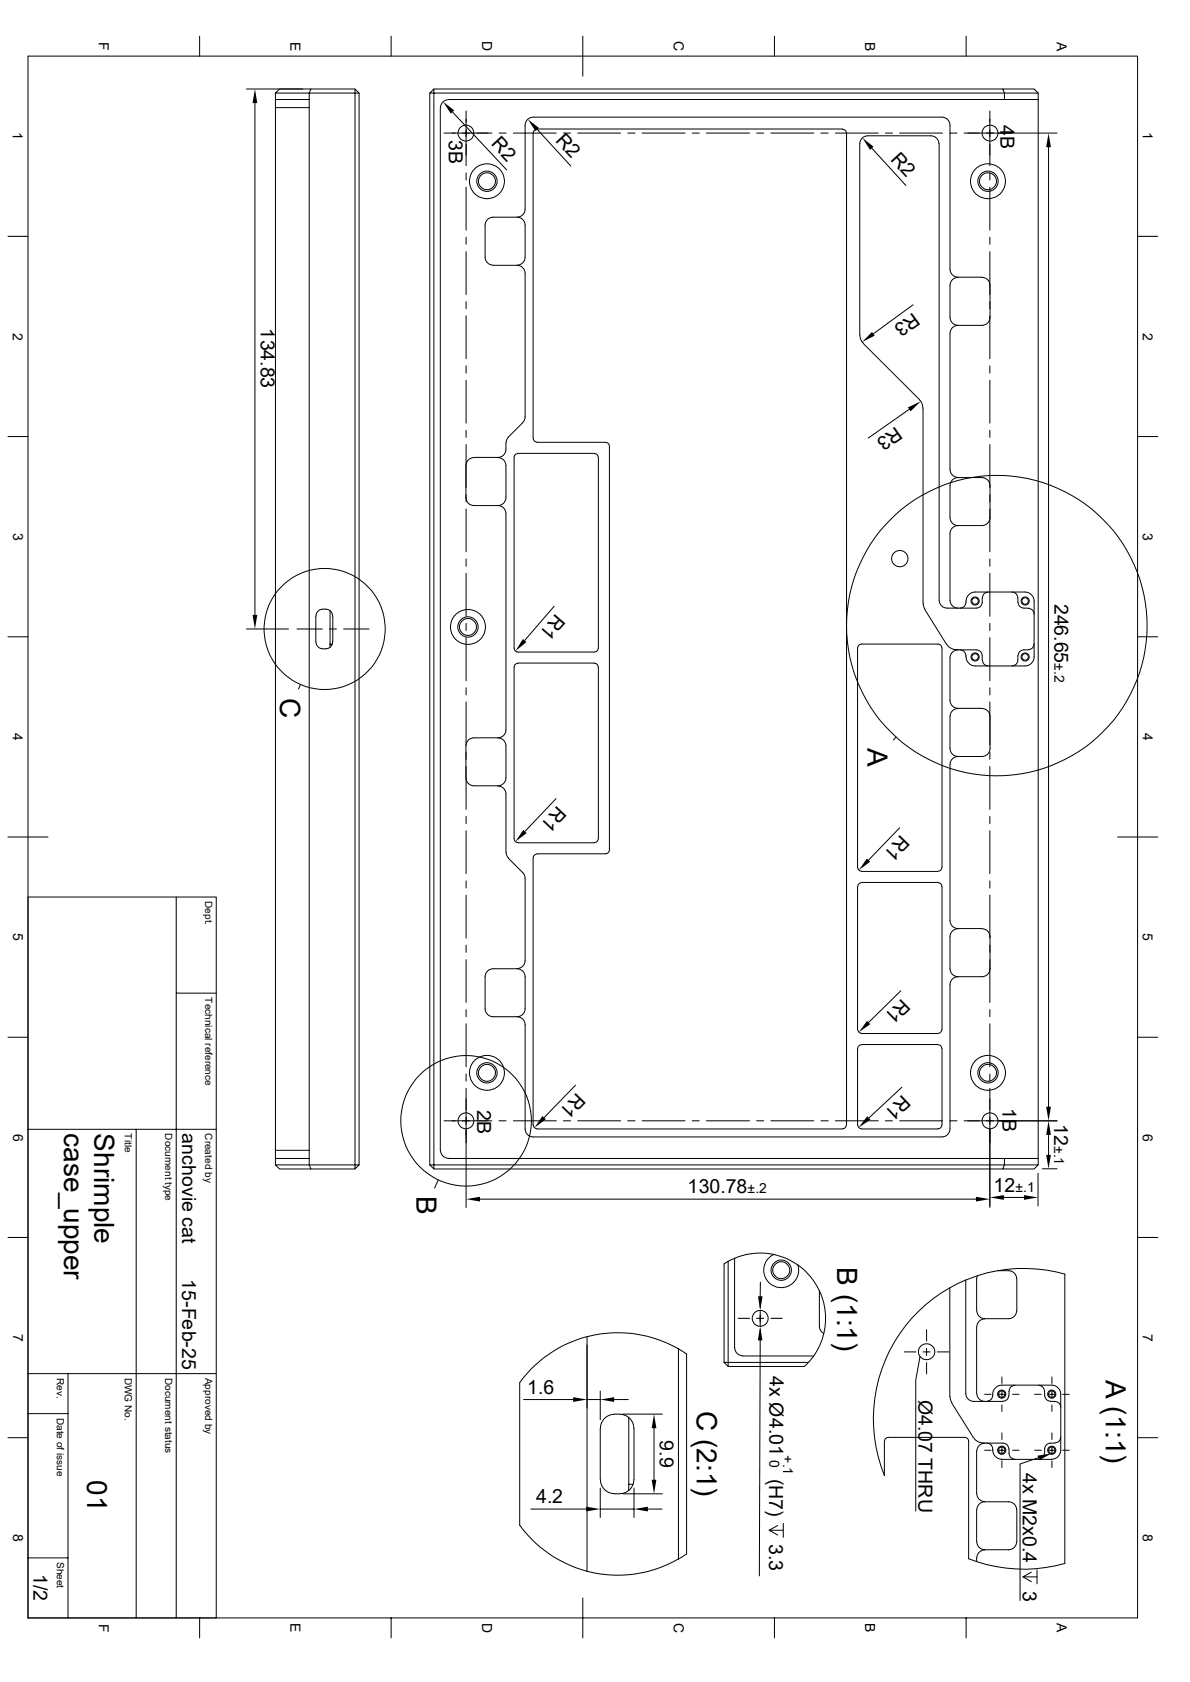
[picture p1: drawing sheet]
<svg xmlns="http://www.w3.org/2000/svg" width="297mm" height="420mm" viewBox="0 0 297 420" stroke-linecap="round" stroke-linejoin="round" font-family="sans-serif">
<g fill="none" stroke="#000" stroke-width=".25">
<path d="M7 14h276.9v390h-276.9zM49.8 9v5M97.6 9v5M145.5 9v10M193.3 9v5M241.1 9v5M61.5 22.2h14M63.6 25.7v127.8M68.7 23.2l1.1-1h7.8l-.4 1zM68.7 24.8v2.1M68.7 23.2v1.6h8.5M68.7 26.9h8.5"/>
<path d="M68.7 26.9v260.3M77.6 22.2h11M88.6 22.2l1 1h-1zM89.6 23.2v267.7M107.3 23.2l1-1v1zM107.3 23.2v267.7M108.3 22.2h142M109.9 26.9v260.3M111.9 24.9a2.02 2.02 0 0 0-2 2M111.9 24.8h138.8v-1.6h-142.4v267.7h142.4v-1.6h8.4v1.6M112.9 28l13.5 14.4M116.3 27.7v13.7"/>
<path d="M122.8 33.2h-12M124.5 33.2h1.8M128.1 33.2h10.8M133.1 33.2v76.2M134.1 32.3l-.9 .4-.1 .5M134.1 32.2h76.2M134.1 32.3l8.4 9.2M140.6 33.2h1.8M144.2 33.2h10.7M156.7 33.2h1.8M160.3 33.2h10.7M172.8 33.2h1.7"/>
<path d="M176.3 33.2h10.8M188.8 33.2h1.8M192.4 33.2h10.7M204.9 33.2h1.8M208.5 33.2h10.7M210.3 32.3l.6 .3 .3 .6M211.3 33.2v247.7M217.6 37l8.5 9.3M221 33.2h1.8M224.5 33.2h10.7M234.4 35.9a2.02 2.02 0 0 0-2-2h-15.8a2.02 2.02 0 0 0-2 2v47.8M234.4 35.9v114a2.02 2.02 0 0 0 2 1.9h7.3a1.45 1.45 0 0 0 1.5-1.4v-1.1"/>
<path d="M237.1 33.2h1.7M240.6 33.2h23.2M247.1 27.7v13.7M250.3 22.2h7.8l1 1h-8.4zM250.7 24.8h8.4M259.1 23.2v266.1M261.7 36.7v239.7M2 59h5M116.3 43.2v1.8M116.3 46.7v10.7M116.3 59.2v1.8M129.1 54.2a2.02 2.02 0 0 1 2 2v8a2.02 2.02 0 0 1-2 2"/>
<path d="M129.1 54.2h-6a2.02 2.02 0 0 0-2 2v8a2.02 2.02 0 0 0 2 2M129.1 54.2a2.02 2.02 0 0 0 2-2v-21a2.02 2.02 0 0 1 2-1.9h102a2.02 2.02 0 0 1 2 1.9v36a2.02 2.02 0 0 0 2 2h6M247.1 43.2v1.8M247.1 46.7v10.7M247.1 59.2v1.8M283.9 59h5.1M116.3 62.8v10.7M116.3 75.3v1.8M116.3 78.9v10.7M123.1 66.3h6a2.02 2.02 0 0 1 2 1.9v35.9l-.4 1.1-3.8 3.9M227.9 76.1l-9.9 7.3M239.1 69.3a2.02 2.02 0 0 0-2 1.9v8a2.02 2.02 0 0 0 2 2"/>
<path d="M245.1 69.3a2.02 2.02 0 0 1 2 1.9v8a2.02 2.02 0 0 1-2 2h-6M247.1 62.8v10.7M247.1 75.3v1.8M247.1 78.9v10.7M116.3 91.4v1.8M116.3 95v10.7M214.6 83.7l.2 1.1 .7 .9M215.5 85.8l14 14M229.4 99.8l.7 1 .2 1.1M239.1 81.2a2.02 2.02 0 0 0-2 2v34a2.02 2.02 0 0 0 2 2M247.1 91.4v1.8M247.1 95v10.7"/>
<path d="M2 109h5M116.3 107.4v1.8M116.3 111v14.3M118.3 114.3a2.02 2.02 0 0 0-2 1.9M124.3 114.3a2.02 2.02 0 0 1 2 1.9v8a2.02 2.02 0 0 1-2 2M126.9 109.1l-.2 .3a4.1 4.1 0 0 0-.4 2.8 2.02 2.02 0 0 1-2 2h-6M129.3 113.2l-.7 .3-.3 .7v47.6l.1 .5 .4 .4 .5 .1h19l.5-.1 .5-.9M129.3 113.2h19M133.1 109.4l.3 .7 .7 .3M134.1 110.4h17l.5 .2 .5 .6v101l-.3 .7-.7 .3h-17l-.9 .5-.1 .5M148.3 113.2l.5 .2 .4 .3 .1 .5M149.4 114.2v47.6"/>
<path d="M226.9 102.2l-10.2 7.2M230.4 101.9v48.7M239.1 119.3h6a2.02 2.02 0 0 1 2 1.9v8a2.02 2.02 0 0 1-2 2h-6M239.1 119.3a2.02 2.02 0 0 0-2 1.9v8a2.02 2.02 0 0 0 2 2M247.1 107.4v1.8M247.1 111v10.8M283.9 109h5.1M116.3 124.2a2.02 2.02 0 0 0 2 2h6M116.3 127.1v10.7M116.3 139.6v1.8M124.3 126.2a2.02 2.02 0 0 1 2 2v54a2.02 2.02 0 0 1-2 2M239.1 131.2a2.02 2.02 0 0 0-2 2v16.7a2.02 2.02 0 0 0 2 1.9"/>
<path d="M247.1 123.5v1.8M247.1 127.1v10.7M247.1 139.6v1.8M2 159h5M61.5 157.1h10.5M74.1 157.1h6.3M78.8 153.8v6.5M82.2 157.1h1.8M82.4 152.5v8.4M83 153.8a2.1 2.1 0 0 0-2.1-1.7 2.1 2.1 0 0 0-2 1.7M83.1 153.8v6.5M85.8 157.1h6.3"/>
<path d="M116.3 143.2v10.7M116.3 155.7v1.7M116.3 159.2v10.8M138.3 151.4l-7.4 8.5M230.4 150.6l.5 1.6M230.8 152.2l5.4 8.7M239.6 151.8a1.49 1.49 0 0 0 1.5-1.7 2.4 2.4 0 0 1 2.3-2.3h12.5a2.32 2.32 0 0 1 2.2 2.3v13.9a2.32 2.32 0 0 1-2.2 2.3h-12.5a2.51 2.51 0 0 1-2.4-2.9l-.3-.7-1.1-.4M246.7 147.8a1.45 1.45 0 0 0-1.5 1.5M247.1 143.2v10.7M247.1 155.7v1.7M247.1 159.2v10.8M252.6 147.8a1.45 1.45 0 0 1 1.4 1.5v1.1"/>
<path d="M254.1 150.4a1.45 1.45 0 0 0 1.5 1.4h1a1.52 1.52 0 0 1 1.5 1.6M283.9 159h5.1M75 170.9l-.5 1.1M82.4 160.9v.7M82.4 160.9h.5M83 160.3a2.1 2.1 0 0 1-2.1 1.7 2.1 2.1 0 0 1-2-1.7M116.3 171.7v1.8M116.3 175.3v10.7M129.3 165.6l-.7 .3-.3 .7v42.8l.3 .7 .7 .3M129.3 165.6h19M148.3 165.6l.7 .3 .3 .7M149.4 166.6v42.8"/>
<path d="M214 161.8v54.8M214.1 161.8l.1-.5 .9-.5h19l.5 .2 .3 .3 .2 .5M235.1 161.8v54.8M236.3 160.8a2.95 2.95 0 0 0 2.5 1.4l4.9 .1a1.45 1.45 0 0 1 1.5 1.4v1.1M239.1 176.9h6a2.02 2.02 0 0 1 2 2v8a2.02 2.02 0 0 1-2 2h-6M239.1 162.3a2.02 2.02 0 0 0-2 2v10.6a2.02 2.02 0 0 0 2 2M239.1 176.9a2.02 2.02 0 0 0-2 2v8a2.02 2.02 0 0 0 2 2M245.2 164.8a1.45 1.45 0 0 0 1.5 1.5M247.1 171.7v1.8M247.1 175.3v10.7M254 163.7v1.1a1.45 1.45 0 0 1-1.4 1.5M258.1 160.7a1.45 1.45 0 0 1-1.5 1.5l-1 .1a1.45 1.45 0 0 0-1.5 1.4"/>
<path d="M116.3 194.2a2.02 2.02 0 0 0 2 2h6M124.3 196.3a2.02 2.02 0 0 1 2 1.9v14.7l.2 .7 .4 .6M124.3 184.2a2.02 2.02 0 0 1 2 2v8a2.02 2.02 0 0 1-2 2M124.3 184.2h-6a2.02 2.02 0 0 0-2 2v15.9M138.8 199.4l-7.8 8.2M223.6 184.1l-.6 .7M239.1 188.9a2.02 2.02 0 0 0-2 2v39a2.02 2.02 0 0 0 2 2h6M247.1 187.8v1.8M247.1 191.4v10.7M2 209h10M116.3 203.9v1.8M116.3 207.4v10.7"/>
<path d="M116.3 220v1.7M126.9 214.3l3.6 3.6 .5 1 .1 21a2.02 2.02 0 0 1-2 2M129.3 210.4h19M133.1 214.2v66.7M149.3 209.4l-.3 .7-.7 .3M214.1 216.6l.3 .7 .7 .3h19l.7-.3 .3-.7M224.6 206.7l-7.9 8.1M247.1 203.9v1.8M247.1 207.4v10.7M247.1 220v1.7M278.9 209h10.1M7 224h47v180"/>
<path d="M44 224v180M116.3 223.5v10.7M116.3 236v1.8M116.3 239.6v10.7M214 221.4v35.6M215.1 220.4l-.9 .5-.1 .5M215.1 220.3h19M234.1 220.4l.5 .1 .3 .4 .2 .5M235.1 221.4v35.6M239.1 231.9a2.02 2.02 0 0 0-2 2v8a2.02 2.02 0 0 0 2 2M245.1 231.9a2.02 2.02 0 0 1 2 2v8a2.02 2.02 0 0 1-2 2h-6M247.1 223.5v10.7"/>
<path d="M247.1 236v1.8M247.1 239.6v10.7M2 259h5M44 248h10M116.3 252.1v1.8M116.3 255.7v10.7M121.7 242.5l.6-.4 .8-.2h6a2.02 2.02 0 0 1 2 2v8a2.02 2.02 0 0 1-2 2h-6a2.02 2.02 0 0 1-2-2v-8l.1-.8zM214.1 257l.3 .7 .7 .3M215.1 258.1h19M224.8 247.4l-8 7.9M235.1 257l-.3 .7-.7 .3M239.1 243.9a2.02 2.02 0 0 0-2 2v36a2.02 2.02 0 0 1-2 2h-102a2.02 2.02 0 0 1-2-2v-26a2.02 2.02 0 0 0-2-2"/>
<path d="M247.1 252.1v1.8M247.1 255.7v10.7M283.9 259h5.1M116.3 271.7v29.8M116.3 268.2v1.8M122.8 279.9h-12M124.5 279.9h1.8M128.1 279.9h10.8M140.6 279.9h1.8M143.6 271l-7.8 8.1M144.2 279.9h10.7M156.7 279.9h1.8"/>
<path d="M160.3 279.9h10.7M172.8 279.9h1.7M176.3 279.9h10.8M188.8 279.9h1.8M192.4 279.9h10.7M204.9 279.9h1.8M208.5 279.9h10.7M214 261.8v19.1M215.1 260.9l-.7 .3-.3 .6M215.1 260.8h19M221 279.9h1.8M224.5 279.9h10.7"/>
<path d="M225.1 271.5l-8.2 7.6M234.1 260.9l.7 .3 .3 .6M235.1 261.8v19.1M237.1 279.9h1.7M240.6 279.9h23.2M247.1 271.7v29.8M247.1 268.2v1.8M7 282h47M34 282v122M68.7 290.9h8.5l.4 1h-7.8zM68.7 287.2v2.1M68.7 287.2h8.5"/>
<path d="M77.2 289.3v-266.1h11.4v267.7h-11.4v-1.6h-8.5v1.6M77.6 291.9h11M88.6 290.9h1l-1 1zM107.3 290.9h1v1zM108.3 291.9h142M109.4 294.6l-.9 2.1M109.9 287.2a2.02 2.02 0 0 0 2 2M111.9 289.3h138.8M119.8 299.4h123.8M133.1 280.9l.3 .7 .7 .3M134.1 281.9h76.2M211.2 280.9l-.4 .8-.5 .2"/>
<path d="M214.1 280.9l.3 .7 .7 .3M215.1 281.9h19M235.1 280.9l-.3 .7-.7 .3M250.6 299h5M250.7 290.9h8.4l-1 1h-7.8zM259.1 292.9v8.2M260.2 291.8h3.6M261.7 283.4v5M2 309h5M180.7 315.6v24.6M181.7 315a16.3 16.3 0 0 1 22.8 7.2M181.7 315l-.9 .6"/>
<path d="M181.7 315v25.2h-1l1 1M183.3 314.2v22.3M193.1 313.2a4.3 4.3 0 0 0-2.1 5.6 4.3 4.3 0 0 0 5.4 2.4 4.3 4.3 0 0 0 2.7-5.3M241 319.6v28.3a2.02 2.02 0 0 0 2 2h2.8M249 317.3h2.8a2.1 2.1 0 0 1 2 2l-.1 8a2.02 2.02 0 0 1-1.9 2h-6a2.1 2.1 0 0 1-2-2l.1-8.7M283.9 309h5.1M146.6 333.8a30.4 30.4 0 0 1 22.8 3M169.3 336.8l2.1 1.3-.1 49.9-2 1.3zM183.4 336.5a2.02 2.02 0 0 0 2 2l17.7 .1M184.2 329.2h2.9M188.8 329.2h1.8M189.7 331.9l-.2 61.6"/>
<path d="M189.7 327.2v4M189.8 320.2l-.1 6.3M192.4 329.2h2.8M205.6 333l-.8-.8-.3-1v-9a16.3 16.3 0 0 1-2.7 18h-20.1v1M225.7 337.6h2.9M229.6 338.8l-1 5.8v32.7M230.4 337.6h1.8M231.3 332v2.9M231.3 336.7v1.8M233.9 337.6h2.9M237.1 321.6v27.1M245.8 329.3a2.02 2.02 0 0 0-2 2v16.6a2.1 2.1 0 0 0 2 2"/>
<path d="M2 359h5M7 353h10M7 343h47M17 343v61M130.7 349.5h12.3M146.5 349.5h3.3M149.8 347.3v7.2M149.8 356.6v12.9M153.3 349.5h3.5M153.3 353.1h1.4M153.3 353.1a3.5 3.5 0 0 0-3.4 3.5M154.7 353.1a3.5 3.5 0 0 1 3.5 3.5"/>
<path d="M155.4 353.1h9.9M156.9 353.9v16.7M158.2 356.6v12.9M163.2 356.6v12.9M201.8 340.2l-1 1h-19.1M220.7 359.9v8.5a37.5 37.5 0 0 1 6.8-39.2 37.5 37.5 0 0 1 38.3-11.1v72.3a37.8 37.8 0 0 1-24-1.2v-29.3l-.2-.5-.3-.4-.5-.1h-19.1l-.8 .5-.1 .5M231.3 340.2v2.9M237.1 348.7l.5 1.6M237.5 350.3l5.4 8.6M243 358.9a2.95 2.95 0 0 0 2.4 1.4M245.7 348.1h1.7M245.8 349.9h4.5"/>
<path d="M246.3 349.9a1.74 1.74 0 0 0 1.5-2.2l.7-1.2 1.1-.6h12.9a2.32 2.32 0 0 1 2.3 2.2v14a2.32 2.32 0 0 1-2.3 2.3M249.2 348.1h1.8M250.1 343.8v1.6M250.1 347.2v1.8M250.1 350.8v1.6M250.1 357.8v1.7M251.8 348.4a1.45 1.45 0 0 1-1.5 1.5M252.7 348.1h1.6M253.3 345.9a1.45 1.45 0 0 0-1.5 1.5v1M258.2 348.1h1.7M259.2 345.9a1.45 1.45 0 0 1 1.5 1.5M260.7 347.4v1a1.45 1.45 0 0 0 1.5 1.5"/>
<path d="M261.7 348.1h1.7M262.2 349.9h1.1a1.45 1.45 0 0 1 1.5 1.5M262.6 343.8v1.6M262.6 347.2v1.8M262.6 350.8v1.6M262.6 357.8v1.7M264.8 358.8a1.45 1.45 0 0 1-1.5 1.5M265.2 348.1h1.7M283.9 359h5.1M132.5 376.8h13.8M149.8 371.6v7.3M149.8 376.8h8.4"/>
<path d="M149.9 369.5a3.5 3.5 0 0 0 3.4 3.5M153.3 373h1.4M155.4 373h9.9M156.9 370.6v1.6M156.9 370.6h1.1M158.2 369.5a3.5 3.5 0 0 1-3.5 3.5M158.2 371.6v7.3M161.7 376.8h3.5M244.4 375.6l.6-.4 .8-.2h6a2.02 2.02 0 0 1 1.9 2l.1 8a2.1 2.1 0 0 1-2 2h-6a2.02 2.02 0 0 1-2-2v-8zM245.4 360.3h4.9a1.45 1.45 0 0 1 1.5 1.5M245.7 362.1h1.7M245.8 360.3a2.02 2.02 0 0 0-2 2v10.7a2.1 2.1 0 0 0 2 1.9"/>
<path d="M246.3 360.3a1.74 1.74 0 0 1 1.5 2.2l.4 .8 .6 .7 1.2 .4M249.2 362.1h1.8M250 364.4h12.5M250.1 361.2v1.8M250.1 364.8v1.6M251.8 361.8v1.1a1.45 1.45 0 0 0 1.5 1.5M252.7 362.1h1.6M258.2 362.1h1.7M259.1 364l-4.5 1.5v34.1M260.7 362.9a1.45 1.45 0 0 1-1.5 1.5M261.7 362.1h1.7M262.6 361.2v1.8"/>
<path d="M262.6 364.8v1.6M263.3 360.3h-1.1a1.45 1.45 0 0 0-1.5 1.5v1.1M265.2 362.1h1.7M7 389h10M129.7 380.9l.1-35.7a30.5 30.5 0 0 1 16.7-11.4v58.5a30.1 30.1 0 0 0 22.8-3M129.8 380.9a30.2 30.2 0 0 0 16.8 11.4M145.5 399v10M192 382.1l2.1 1.2M194.1 380.9l-2.1 1.2h3.5M195.5 380.4v3.5M245.8 387a2.27 2.27 0 0 0-2 2.9M255.3 393.7l2.1 1.2"/>
<path d="M257.4 392.6l-2.1 1.1h3.5M258.8 392v3.5M49.8 404v5M97.6 404v5M193.3 404v5M241.1 404v5"/>
<circle cx="116.3" cy="33.2" r="1.98"/>
<circle cx="247.1" cy="33.2" r="1.98"/>
<circle cx="121.5" cy="45.3" r="2.53"/>
<circle cx="121.5" cy="45.3" r="4.4"/>
<circle cx="121.5" cy="45.3" r="2.11"/>
<circle cx="246.6" cy="45.3" r="2.53"/>
<circle cx="246.6" cy="45.3" r="4.4"/>
<circle cx="246.6" cy="45.3" r="2.11"/>
<circle cx="224.6" cy="139.5" r="2.04"/>
<circle cx="81" cy="157.1" r="15.1"/>
<circle cx="116.8" cy="156.6" r="2.53"/>
<circle cx="116.8" cy="156.5" r="4.4"/>
<circle cx="116.8" cy="156.6" r="2.11"/>
<circle cx="243.4" cy="150.1" r=".8"/>
<circle cx="243.4" cy="150.1" r="1.02"/>
<circle cx="248.8" cy="156.2" r="37.5"/>
<circle cx="255.9" cy="150.1" r=".8"/>
<circle cx="255.9" cy="150.1" r="1.02"/>
<circle cx="243.4" cy="164" r=".8"/>
<circle cx="243.4" cy="164" r="1.02"/>
<circle cx="255.9" cy="164" r=".8"/>
<circle cx="255.9" cy="164" r="1.02"/>
<circle cx="116.3" cy="279.9" r="1.98"/>
<circle cx="116.3" cy="279.9" r="16.3"/>
<circle cx="121.5" cy="267.9" r="2.53"/>
<circle cx="121.5" cy="267.9" r="4.4"/>
<circle cx="121.5" cy="267.9" r="2.11"/>
<circle cx="246.6" cy="267.9" r="2.53"/>
<circle cx="246.6" cy="267.9" r="2.11"/>
<circle cx="246.6" cy="267.9" r="4.4"/>
<circle cx="247.1" cy="279.9" r="1.98"/>
<circle cx="195" cy="317.2" r="2.53"/>
<circle cx="195" cy="317.2" r="2.11"/>
<circle cx="189.7" cy="329.2" r="1.98"/>
<circle cx="231.3" cy="337.5" r="2.03"/>
<circle cx="250" cy="348.1" r=".8"/>
<circle cx="250" cy="348.1" r="1.02"/>
<circle cx="262.5" cy="348.1" r=".8"/>
<circle cx="262.5" cy="348.1" r="1.02"/>
<circle cx="250" cy="362.1" r=".8"/>
<circle cx="250" cy="362.1" r="1.02"/>
<circle cx="262.5" cy="362.1" r=".8"/>
<circle cx="262.5" cy="362.1" r="1.02"/>
</g>
<g fill="#000">
<path d="M63.6 22.2l.6 3.5h-1.2zM110.6 25.4l2.8 2.2-.9 .8zM131.7 29.8l2.8 2.2-.9 .7zM215.2 34.4l2.8 2.2-.8 .8zM261.7 33.2l.6 3.5h-1.2zM217.6 82.9l.7 .9-3.2 1.6zM226.6 101.7l3.2-1.5-2.5 2.5zM63 153.5h1.2l-.6 3.6zM130.5 159.6l.9 .7-2.7 2.3zM130.6 207.2l.8 .8-2.8 2.2zM216.4 214.4l.8 .8-2.9 2.1zM216.4 254.9l.8 .8-2.9 2.1z"/>
<path d="M135.4 278.7l.8 .8-2.8 2.1zM216.5 278.7l.8 .9-3 2zM261.1 276.4h1.2l-.6 3.5zM116.3 299.4l3.5-.6v1.2zM243.6 298.8l3.5 .6-3.5 .6zM247.1 299l3.5-.6v1.2zM255.6 298.4l3.5 .6-3.5 .6zM261.1 288.4h1.2l-.6 3.4zM261.7 279.9l.6 3.5h-1.2zM189.7 331.2l.6 3.5h-1.2zM189.2 323.7h1.1l-.6 3.5zM143 348.9l3.5 .6-3.5 .6z"/>
<path d="M149.8 349.5l3.5-.6v1.2zM163.2 353.1l.6 3.5h-1.2zM146.3 376.2l3.5 .6-3.5 .6zM158.2 376.8l3.5-.6v1.2zM162.6 369.5h1.2l-.6 3.5zM259 363.5l3.5-.6-3.2 1.7z"/>
</g>
<g font-size="7">
<text x="69.9" y="174.3" transform="rotate(90 69.9 174.3)">C</text>
<text x="216.5" y="186.9" transform="rotate(90 216.5 186.9)">A</text>
<text x="16" y="283" transform="rotate(90 16 283)">case_upper</text>
<text x="23.5" y="283" transform="rotate(90 23.5 283)">Shrimple</text>
<text x="103.9" y="298.7" transform="rotate(90 103.9 298.7)">B</text>
<text x="209" y="316.4" transform="rotate(90 209 316.4)">B (1:1)</text>
<text x="276" y="344.5" transform="rotate(90 276 344.5)">A (1:1)</text>
<text x="173.9" y="352.3" transform="rotate(90 173.9 352.3)">C (2:1)</text>
<text x="21.7" y="369.6" transform="rotate(90 21.7 369.6)">01</text>
</g>
<g font-size="4.9">
<text x="112" y="34.9" transform="rotate(90 112 34.9)">3B</text>
<text x="138.5" y="35.1" transform="rotate(47 138.5 35.1)">R2</text>
<text x="249.7" y="31.3" transform="rotate(90 249.7 31.3)">4B</text>
<text x="122.4" y="36.1" transform="rotate(47 122.4 36.1)">R2</text>
<text x="222.1" y="39.9" transform="rotate(48 222.1 39.9)">R2</text>
<text x="227.9" y="77.9" transform="rotate(144 227.9 77.9)">R3</text>
<text x="65.1" y="82" transform="rotate(90 65.1 82)">134.83</text>
<text x="223.6" y="106.3" transform="rotate(145 223.6 106.3)">R3</text>
<text x="138.7" y="153.1" transform="rotate(131 138.7 153.1)">R1</text>
<text x="263.2" y="150.7" transform="rotate(90 263.2 150.7)">246.65</text>
<text x="139.1" y="201.1" transform="rotate(133 139.1 201.1)">R1</text>
<text x="224.9" y="208.4" transform="rotate(134 224.9 208.4)">R1</text>
<text x="225.1" y="249.1" transform="rotate(135 225.1 249.1)">R1</text>
<text x="143.9" y="272.7" transform="rotate(134 143.9 272.7)">R1</text>
<text x="225.3" y="273.2" transform="rotate(137 225.3 273.2)">R1</text>
<text x="119.1" y="277.2" transform="rotate(90 119.1 277.2)">2B</text>
<text x="250.2" y="276.8" transform="rotate(90 250.2 276.8)">1B</text>
<text x="263.1" y="280.7" transform="rotate(90 263.1 280.7)">12</text>
<text x="45.5" y="283" transform="rotate(90 45.5 283)">anchovie cat</text>
<text x="171.6" y="297.9">130.78</text>
<text x="248" y="297.6">12</text>
<text x="45.5" y="319.4" transform="rotate(90 45.5 319.4)">15-Feb-25</text>
<text x="131.6" y="348">1.6</text>
<text x="192.1" y="343.7" transform="rotate(90 192.1 343.7)">4x Ø4.01</text>
<text x="229.2" y="349.5" transform="rotate(90 229.2 349.5)">Ø4.07 THRU</text>
<text x="164.7" y="359.7" transform="rotate(90 164.7 359.7)">9.9</text>
<text x="192" y="369.2" transform="rotate(90 192 369.2)">(H7)</text>
<text x="255.3" y="367.7" transform="rotate(90 255.3 367.7)">4x M2x0.4</text>
<text x="133.8" y="375.4">4.2</text>
<text x="192" y="385.5" transform="rotate(90 192 385.5)">3.3</text>
<text x="8.3" y="393.1" transform="rotate(90 8.3 393.1)">1/2</text>
<text x="255.3" y="397.2" transform="rotate(90 255.3 397.2)">3</text>
</g>
<g font-size="3.5">
<text x="24.6" y="10.5" transform="rotate(90 24.6 10.5)">F</text>
<text x="72.5" y="10.4" transform="rotate(90 72.5 10.4)">E</text>
<text x="120.3" y="10.2" transform="rotate(90 120.3 10.2)">D</text>
<text x="168.1" y="10.2" transform="rotate(90 168.1 10.2)">C</text>
<text x="215.9" y="10.4" transform="rotate(90 215.9 10.4)">B</text>
<text x="263.8" y="10.4" transform="rotate(90 263.8 10.4)">A</text>
<text x="3.2" y="33.1" transform="rotate(90 3.2 33.1)">1</text>
<text x="285.2" y="33.1" transform="rotate(90 285.2 33.1)">1</text>
<text x="3.2" y="83" transform="rotate(90 3.2 83)">2</text>
<text x="285.2" y="83.1" transform="rotate(90 285.2 83.1)">2</text>
<text x="3.3" y="133.1" transform="rotate(90 3.3 133.1)">3</text>
<text x="285.2" y="133" transform="rotate(90 285.2 133)">3</text>
<text x="263.2" y="165.7" transform="rotate(90 263.2 165.7)">±.2</text>
<text x="3.2" y="183" transform="rotate(90 3.2 183)">4</text>
<text x="285.2" y="183.1" transform="rotate(90 285.2 183.1)">4</text>
<text x="3.3" y="233" transform="rotate(90 3.3 233)">5</text>
<text x="285.2" y="233" transform="rotate(90 285.2 233)">5</text>
<text x="3.3" y="283" transform="rotate(90 3.3 283)">6</text>
<text x="263.1" y="286.1" transform="rotate(90 263.1 286.1)">±.1</text>
<text x="285.2" y="283" transform="rotate(90 285.2 283)">6</text>
<text x="186.6" y="297.9">±.2</text>
<text x="253.4" y="297.6">±.1</text>
<text x="3.3" y="333" transform="rotate(90 3.3 333)">7</text>
<text x="285.2" y="333" transform="rotate(90 285.2 333)">7</text>
<text x="192.1" y="364.5" transform="rotate(90 192.1 364.5)">0</text>
<text x="195.5" y="363.4" transform="rotate(90 195.5 363.4)">+.1</text>
<text x="3.3" y="383" transform="rotate(90 3.3 383)">8</text>
<text x="285.2" y="383" transform="rotate(90 285.2 383)">8</text>
<text x="24.6" y="405.4" transform="rotate(90 24.6 405.4)">F</text>
<text x="72.5" y="405.3" transform="rotate(90 72.5 405.3)">E</text>
<text x="120.3" y="405.2" transform="rotate(90 120.3 405.2)">D</text>
<text x="168.1" y="405.2" transform="rotate(90 168.1 405.2)">C</text>
<text x="215.9" y="405.3" transform="rotate(90 215.9 405.3)">B</text>
<text x="263.8" y="405.3" transform="rotate(90 263.8 405.3)">A</text>
</g>
<g font-size="2.5">
<text x="51.2" y="225" transform="rotate(90 51.2 225)">Dept.</text>
<text x="51.2" y="249" transform="rotate(90 51.2 249)">Technical reference</text>
<text x="31.2" y="283" transform="rotate(90 31.2 283)">Title</text>
<text x="41.2" y="283" transform="rotate(90 41.2 283)">Document type</text>
<text x="51.2" y="283" transform="rotate(90 51.2 283)">Created by</text>
<text x="14.2" y="344" transform="rotate(90 14.2 344)">Rev.</text>
<text x="31.2" y="344" transform="rotate(90 31.2 344)">DWG No.</text>
<text x="41.2" y="344" transform="rotate(90 41.2 344)">Document status</text>
<text x="51.2" y="344" transform="rotate(90 51.2 344)">Approved by</text>
<text x="14.2" y="354" transform="rotate(90 14.2 354)">Date of issue</text>
<text x="14.2" y="390" transform="rotate(90 14.2 390)">Sheet</text>
</g>
</svg>
